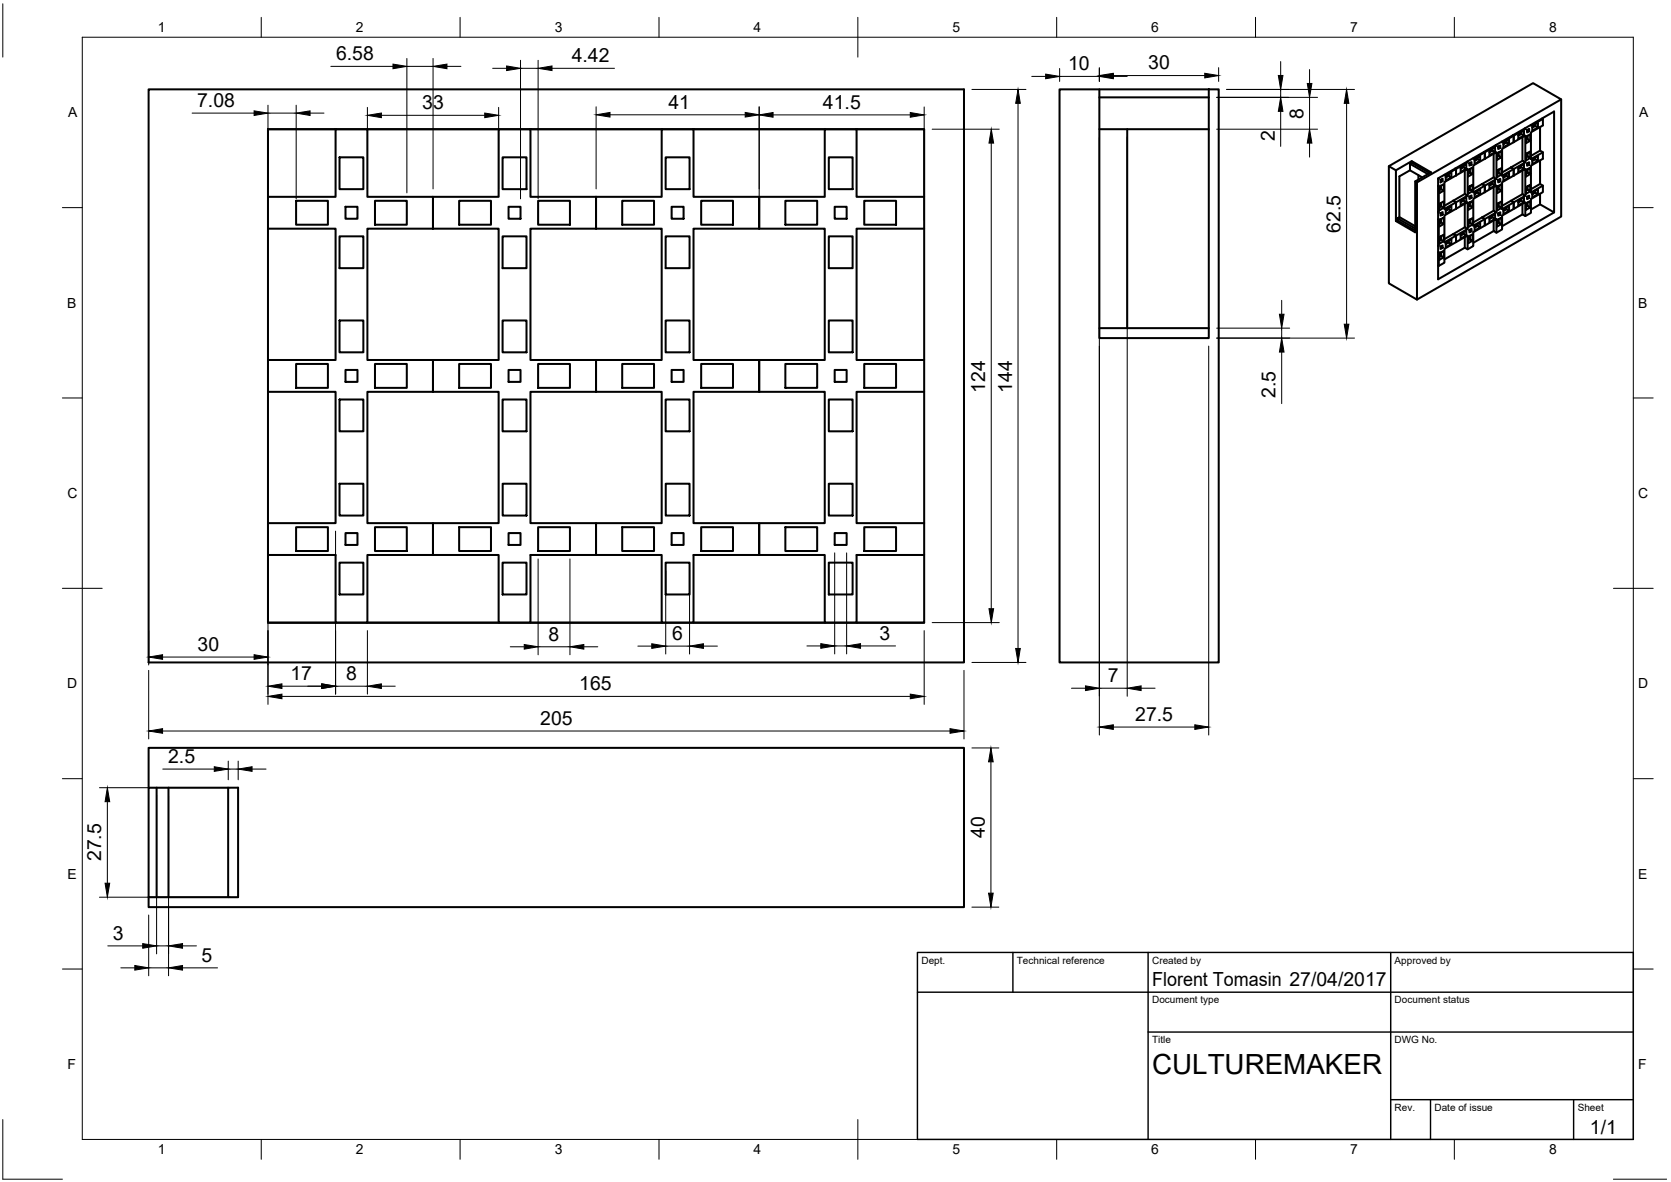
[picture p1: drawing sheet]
<svg xmlns="http://www.w3.org/2000/svg" width="420mm" height="297mm" viewBox="0 0 420 297" stroke-linecap="round" stroke-linejoin="round" font-family="sans-serif">
<!-- layer: Visible -->
<g fill="none" stroke="#000" stroke-width=".51">
<path d="M37.4 22.5h205v144h-205zM67.4 32.5h165v124h-165zM67.4 32.5h17M85.4 39.5h6v8h-6zM92.4 32.5h33M126.4 39.5h6v8h-6zM133.4 32.5h33M167.4 39.5h6v8h-6zM174.4 32.5h33M208.4 39.5h6v8h-6zM215.4 32.5h17M266.4 22.5h40v144h-40z"/>
<path d="M276.4 22.5v62.5h27.5v-62.5M276.4 32.5h27.5M276.4 24.5h27.5M283.4 32.5v50M371.1 39.8l.4 .2v-.4v.4l.7 .4v-1.2l-1.4 .8v1.2l1.4-.8M371.5 40l-.7 .4M373.2 38.2l.1 .1v1.6M373.3 39.9l3-1.7v6.8M374.9 37.6l.3 .2v-.4v.4l.7 .4-1.4 .8v-1.2l1.4-.8v1.2M375.2 37.8l-.7 .4M375.6 38.7v5.9l.7 .4-5.9 3.3v-6.7l2.9-1.7M376.3 36.4v.2l-.2-.1"/>
<path d="M376.3 36.6l-5.9 3.4v-.2M376.5 38.9l.3 .2v-.8v.8l.7 .4-1 .7v-1.7l1-.6v1.6M376.7 36.9l.5 .3-.5 .3v-.6l.5-.3v.6M376.8 39.1l-.3 .2M378.4 35.6l.3 .2v-.4v.4l.7 .4v-1.2l-1.4 .8v1.2l1.4-.8M378.7 35.8l-.7 .4M380.4 34l.2 .1v1.6M380.6 35.7l2.9-1.6v6.7M382.1 33.4l.4 .2-.7 .5 .7-.5v-.4v.4l.7 .5-1.4 .8v-1.3l1.4-.8v1.3M382.8 34.5v5.9l.7 .4-5.8 3.4v-6.8l2.9-1.7M383.5 32.2v.2l-.2-.1M383.5 32.4l-5.8 3.4v-.2"/>
<path d="M383.7 34.8l.4 .2-.4 .2 .4-.2v-.9v.9l.7 .4-1.1 .6v-1.6l1.1-.7v1.7M383.7 39.1l.4 .2-.4 .2 .4-.2v-.8v.8l.7 .4v-1.6l-1.1 .6v1.6l1.1-.6M384 32.7l.5 .3-.5 .3v-.6l.5-.3v.6M385.6 31.4l.4 .2-.7 .4 .7-.4v-.4v.4l.7 .4v-1.2l-1.4 .8v1.3l1.4-.9M385.6 39.8l.4 .2-.7 .4 .7-.4v-.4v.4l.7 .4-1.4 .8v-1.2l1.4-.8v1.2M387.2 37.8l.7 .5v1.6l-3 1.7v6.8l3-1.7M387.2 31.9v5.9M387.2 37.8l-2.3 1.4M387.8 29.8l.1 .1v1.6l-3 1.8v6.7l3-1.7M387.9 29.9l-3 1.7v-.2M392.5 25v29.4l-36.2 20.9M67.4 57.5h17v33h-17"/>
<path d="M67.4 49.5h17v-17h8v17h16.5M74.5 50.5h8v6h-8zM85.4 59.4h6v8h-6zM86.9 52h3v3h-3zM94.3 50.5h8v6h-8zM108.9 57.5h-16.5v33h16.5M108.9 49.5h16.5v-17h8v17h16.5M108.9 57.5h16.5v33h-16.5M108.9 49.5v8M115.5 50.5h8v6h-8zM126.4 59.4h6v8h-6zM127.9 52h3v3h-3z"/>
<path d="M135.3 50.5h8v6h-8zM149.9 49.5h16.5v-17h8v17h16.5M149.9 57.5h16.5v33h-16.5M149.9 57.5h-16.5v33h16.5M149.9 49.5v8M156.4 50.5h8.1v6h-8.1zM167.4 59.4h6v8h-6zM168.9 52h3v3h-3zM176.3 50.5h8v6h-8zM190.9 49.5h16.5v-17h8v17h17M190.9 57.5h16.5v33h-16.5M190.9 57.5h-16.5v33h16.5"/>
<path d="M190.9 49.5v8M197.5 50.5h8v6h-8zM208.4 59.4h6v8h-6zM209.9 52h3v3h-3zM217.3 50.5h8v6h-8zM232.4 57.5h-17v33h17M349.2 41.8l36.3-20.9 7 4.1-36.2 20.8-.5-.2M351 42.8l-1.8-1v29.4l7.1 4.1v-29.5M351.3 54.9v.5l4.5 2.6M351.9 54.5v-10.2l2.6-1.5v-1.6l.5-.3v-.4l-4 2.3v12.8l.3-.2M354.5 42.8l3.1 1.8M354.5 41.2l4.5 2.6"/>
<path d="M355 40.5l4.8 2.8-4 2.3v12.8l-4.8-2.8M355 40.9l4.5 2.6M355.8 56.8l-3.9-2.3-.6 .4 4.5 2.5M356.6 44v1.1M361.6 55.1l.2-.1v6.7M361.6 53.2l.2 .1-.2 .1M361.6 46.7l.2-.1v6.7M361.6 44.9l.2 .1h-.2M361.8 44.7v.3M362 55.7l.3 .2-.3 .2 .3-.2v-.8v.8l.7 .4-1 .6v-1.6l1-.6v1.6M362 51.6l.3 .2-.3 .2 .3-.2v-.8v.8l.7 .4-1 .6v-1.6l1-.6v1.6M362 47.3l.3 .2v-.8v.8l-.3 .2 .3-.2 .7 .4-1 .6v-1.6l1-.6v1.6"/>
<path d="M362.2 45.2l.5 .3-.5 .3v-.6l.5-.3v.6M362.2 53.6l.5 .3v-.6l-.5 .3v.6l.5-.3M363.9 43.9l.3 .3v-.5v.5l-.7 .4 .7-.4 .7 .4-1.4 .8v-1.2l1.4-.9v1.3M363.9 52.3l.3 .2-.7 .4 .7-.4 .7 .4-1.4 .9v-1.3l1.4-.8v1.2M364.2 52.1v.4M365.4 50.4l.7 .4v1.7M365.4 50.4l-2.2 1.3M365.9 42.4l.2 .1v1.6M366.1 52.5l-2.9 1.6v6.8l2.9-1.7-.7-.4-2.2 1.3M366.1 44.1l2.9-1.7v6.7M366.1 52.5l2.9-1.7v6.7M367.6 58.5l.4 .3-.7 .4 .7-.4v-.4v.4l.7 .4-1.4 .8v-1.2l1.4-.9v1.3"/>
<path d="M367.6 50.2l.4 .2-.7 .4 .7-.4v-.4v.4l.7 .4-1.4 .8v-1.2l1.4-.8v1.2M367.6 41.8l.4 .2v-.4v.4l.7 .4-1.4 .8v-1.2l1.4-.8v1.2M368 42l-.7 .4M368.3 42.8v5.9l.7 .4-5.8 3.4v-6.7l2.9-1.7M368.3 51.2v5.9l.7 .4-2.9 1.7v1.7l-2.9 1.6v3.5l-1.4 .8-.2-.1M368.3 57.1l-2.9 1.7 .7 .4v1.7l2.9-1.7v3.5M368.3 48.7l-2.9 1.7M369 40.8l-5.8 3.3v-.2M369 40.6v.2l-.2-.1M369.2 55.8l.4 .2-.4 .2 .4-.2v-.8v.8l.7 .4v-1.6l-1.1 .6v1.6l1.1-.6M369.2 59.9l.4 .2-.4 .2 .4-.2v-.8v.8l.7 .4-1.1 .6v-1.6l1.1-.6v1.6M369.2 51.5l.4 .2-.4 .2 .4-.2v-.8v.8l.7 .4v-1.6l-1.1 .6v1.6l1.1-.6"/>
<path d="M369.2 43.1l.4 .2v-.8v.8l.7 .4-1.1 .6v-1.6l1.1-.6v1.6M369.2 47.4l.4 .2-.4 .3 .4-.3v-.8v.8l.7 .4v-1.6l-1.1 .6v1.7l1.1-.7M369.5 57.8l.5 .3v-.6l-.5 .3v.6l.5-.3M369.5 41l.5 .3-.5 .3v-.6l.5-.3v.6M369.5 49.4l.5 .3v-.6l-.5 .3v.6l.5-.3M369.6 43.3l-.4 .2M370.4 55.9l2.2-1.3 .7 .5v1.6l-2.9 1.7v3.4l-1.4 .9-.7-.4v-2.7M371.1 56.5l.4 .2-.7 .5 .7-.5v-.4v.4l.7 .5-1.4 .8v-1.3l1.4-.8v1.3M371.1 48.2l.4 .2-.7 .4 .7-.4v-.5v.5l.7 .4-1.4 .8v-1.3l1.4-.8v1.3M372.6 46.2l.7 .5v1.6M373.3 48.3l3-1.7v6.8M374.9 54.4l.3 .2-.7 .4 .7-.4v-.4v.4l.7 .4-1.4 .8v-1.2l1.4-.8v1.2"/>
<path d="M374.9 46l.3 .2-.7 .4 .7-.4v-.4v.4l.7 .4-1.4 .8v-1.2l1.4-.8v1.2M375.6 47v6l.7 .4-5.9 3.3v-6.7l2.9-1.7M375.6 53l-3 1.6 .7 .5v1.6l3-1.7v3.5M375.6 58.1l-5.2 2.9M375.6 44.6l-5.2 2.9M376.5 51.6l.3 .3-.3 .1 .3-.1v-.9v.9l.7 .4v-1.7l-1 .6v1.7l1-.6M376.5 55.7l.3 .2-.3 .2 .3-.2v-.8v.8l.7 .4-1 .6v-1.6l1-.6v1.6M376.5 43.3l.3 .2-.3 .2 .3-.2v-.8v.8l.7 .4v-1.7l-1 .6v1.7l1-.6M376.5 47.3l.3 .2-.3 .2 .3-.2v-.8v.8l.7 .4v-1.6l-1 .6v1.6l1-.6M376.7 53.6l.5 .3v-.6l-.5 .3v.6l.5-.3M376.7 45.2l.5 .4v-.7l-.5 .3v.6l.5-.2M377.7 51.7l2.2-1.2 .7 .4v1.6l-2.9 1.7v3.5l-1.4 .8-.7-.4v-2.7"/>
<path d="M378.4 52.4l.3 .2-.7 .4 .7-.4v-.4v.4l.7 .4-1.4 .8v-1.2l1.4-.8v1.2M378.4 44l.3 .2-.7 .4 .7-.4v-.4v.4l.7 .4-1.4 .8v-1.2l1.4-.8v1.2M379.9 42.1l.7 .4v1.6M379.9 42.1l-2.2 1.2M380.6 44.1l2.9-1.7v6.8M382.1 50.2l.4 .2-.7 .4 .7-.4v-.4v.4l.7 .4-1.4 .8v-1.2l1.4-.8v1.2M382.1 41.8l.4 .2-.7 .4 .7-.4v-.4v.4l.7 .4-1.4 .8v-1.2l1.4-.8v1.2M382.8 42.8v6l.7 .4-5.8 3.4v-6.8l2.9-1.7M382.8 48.8l-2.9 1.7 .7 .4v1.6l2.9-1.7v3.5M382.8 53.9l-5.1 3M382.8 40.4l-2.9 1.7M383.7 51.5l.4 .2-.4 .2 .4-.2v-.8v.8l.7 .4-1.1 .6v-1.6l1.1-.6v1.6"/>
<path d="M383.7 47.5l.4 .2-.4 .2 .4-.2v-.8v.8l.7 .4v-1.7l-1.1 .7v1.6l1.1-.6M383.7 43.1l.4 .2-.4 .3 .4-.3v-.8v.8l.7 .5v-1.7l-1.1 .6v1.7l1.1-.6M384 49.4l.5 .3v-.6l-.5 .3v.7l.5-.4M384 41.1l.5 .3v-.6l-.5 .3v.6l.5-.3M385.6 48.2l.4 .2-.7 .4 .7-.4v-.4v.4l.7 .4-1.4 .8v-1.2l1.4-.8v1.2M387.2 51.4l3.6 2v-25.4l-29.2 16.8v25.4l29.2-16.8M387.2 48.7v2.7l-2.3 1.3M387.2 46.2l.7 .5v1.6l-3 1.7v3.5l-1.4 .8-.7-.4v-2.7M387.2 40.3v5.9M387.2 46.2l-2.3 1.4M361.6 61.6l.2 .1-.2 .1M361.6 63.5l.2-.1v3.4"/>
<path d="M362 64.1l.3 .2-.3 .2 .3-.2 .7 .4-1 .6v-1.7l1-.6v1.7M362 60l.3 .2-.3 .2 .3-.2v-.8v.8l.7 .4-1 .6v-1.6l1-.6v1.6M362.2 62l.5 .3v-.6l-.5 .3v.6l.5-.3M362.3 63.4v.9M363.9 60.7l.3 .2-.7 .4 .7-.4v-.4v.4l.7 .4-1.4 .8v-1.2l1.4-.8v1.2M368.3 62.3l-5.1 2.9M67.4 98.5h17v33h-17M74.5 91.5h8v6h-8zM85.4 80.5h6v8h-6zM86.9 93h3v3h-3zM94.3 91.5h8v6h-8zM108.9 98.5h-16.5v33h16.5v8h-16.5v17h-8v-17h-17"/>
<path d="M108.9 98.5h16.5v33h-16.5v8h16.5v17h8v-17h16.5v-8h-16.5v-33h16.5M108.9 90.5v8M115.5 91.5h8v6h-8zM126.4 80.5h6v8h-6zM127.9 93h3v3h-3zM135.3 91.5h8v6h-8zM149.9 98.5h16.5v33h-16.5v8h16.5v17h8v-17h16.5v-8h-16.5v-33h16.5M149.9 90.5v8M156.4 91.5h8.1v6h-8.1zM167.4 80.5h6v8h-6zM168.9 93h3v3h-3zM176.3 91.5h8v6h-8z"/>
<path d="M190.9 98.5h16.5v33h-16.5v8h16.5v17h8v-17h17M190.9 90.5v8M197.5 91.5h8v6h-8zM208.4 80.5h6v8h-6zM209.9 93h3v3h-3zM217.3 91.5h8v6h-8zM232.4 98.5h-17v33h17M276.4 82.5h27.5M85.4 100.4h6v8h-6zM126.4 100.4h6v8h-6zM167.4 100.4h6v8h-6zM208.4 100.4h6v8h-6z"/>
<path d="M74.5 132.5h8v6h-8zM85.4 121.6h6v8h-6zM86.9 134h3v2.9h-3zM94.3 132.5h8v6h-8zM115.5 132.5h8v6h-8zM126.4 121.6h6v8h-6zM127.9 134h3v2.9h-3zM135.3 132.5h8v6h-8zM156.4 132.5h8.1v6h-8.1zM167.4 121.6h6v8h-6zM168.9 134h3v2.9h-3zM176.3 132.5h8v6h-8z"/>
<path d="M197.5 132.5h8v6h-8zM208.4 121.6h6v8h-6zM209.9 134h3v2.9h-3zM217.3 132.5h8v6h-8zM67.4 156.5h17M85.4 141.4h6v8h-6zM92.4 156.5h33M126.4 141.4h6v8h-6zM133.4 156.5h33M167.4 141.4h6v8h-6zM174.4 156.5h33M208.4 141.4h6v8h-6z"/>
<path d="M215.4 156.5h17M37.4 198v-10.1h205v40.1h-205v-2.5M37.4 198h22.5v27.5h-22.5zM39.4 198v27.5M42.4 198v27.5M57.4 198v27.5"/>
</g>
<!-- layer: TitleBlock -->
<path d="M230.7 239.4h180v46.9h-180zM254.7 239.4v9.9M288.7 239.4v46.9M349.7 239.4v46.9M230.7 249.3h180M288.7 259.4h122M349.7 276.4h61M359.7 276.4v9.9M395.7 276.4v9.9" fill="none" stroke="#000" stroke-width=".36"/>
<!-- layer: Border -->
<g fill="none" stroke="#000" stroke-width=".25">
<path d="M.7 1v13.4M20.7 9.4h390v276.9h-390zM65.7 4.4v5M115.7 4.4v5M165.7 4.4v5M215.7 4.4v10M265.7 4.4v5M315.7 4.4v5M365.7 4.4v5M15.7 52.2h5M410.7 52.2h5M15.7 100h5"/>
<path d="M410.7 100h5M15.7 147.8h10M405.7 147.8h10M15.7 195.7h5M410.7 195.7h5M15.7 243.5h5M410.7 243.5h5M.7 281.3v15h15M65.7 286.3v5M115.7 286.3v5M165.7 286.3v5M215.7 281.3v10"/>
<path d="M265.7 286.3v5M315.7 286.3v5M365.7 286.3v5M405.7 296.3h13.4"/>
</g>
<!-- layer: Dimensions -->
<g fill="none" stroke="#000" stroke-width=".25">
<path d="M83.2 16.7h15.6M102.3 14.7v33.8M102.3 16.7h6.6M108.9 14.7v32.8M112.4 16.7h3.5M123.9 17.2h3.5M130.9 15.2v34.8M130.9 17.2h4.4M135.3 15.2v34.8M138.8 17.2h15.7M259.4 19.2h3.5M266.4 17.2v3.3"/>
<path d="M266.4 19.2h10M276.4 17v3.5M279.9 19.2h3.5M279.9 19h23M306.4 17v3.5M322 15.5v3.5M329.3 17.5v3.5M48.3 28.4h15.6M67.4 26.4v21.1M67.4 28.4h7.1M74.5 26.4v23.6M78 28.4h3.5"/>
<path d="M92.4 27v20.5M95.9 29h26M125.4 27v20.5M149.9 26.8v20.7M153.4 28.9h34M190.9 26.8v28.7M194.4 28.9h34.5M232.4 26.9v28.6M234.4 32.5h16.9M244.4 22.5h13.6M249.2 36v117M256 26v137"/>
<path d="M276.4 34.5v150.2M283.4 34.5v140.5M305.9 32.5h25.4M305.9 24.5h25.4M308.4 22.5h32.2M322 22.5v2M322 28v8.8M329.3 24.5v8M329.3 36v3.5M338.6 26v55.5M322.3 75.5v3.5M303.9 87v97.7"/>
<path d="M305.9 85h34.7M305.9 82.5h18.4M322.3 82.5v2.5M322.3 88.5v12.9M67.4 133.5v43.5M84.4 133.5v40.9M209.9 138.9v25.4M212.9 138.9v25.4M37.4 158.5v8.6M92.4 158.5v15.9M135.3 140.5v24M143.3 140.5v24"/>
<path d="M167.4 143.4v21M173.4 143.4v21M232.4 158.5v18.5M234.4 156.5h16.9M37.4 168.5v17.2M40.9 165.1h23M70.9 175h158M70.9 172.4h10M84.4 172.4h8M95.9 172.4h3.5M128.3 162.5h3.5M135.3 162.5h8"/>
<path d="M146.8 162.5h3.5M160.4 162.4h3.5M167.4 162.4h6M176.9 162.4h3.5M202.9 162.3h3.5M209.9 162.3h3M216.4 162.3h8.8M242.4 168.5v17.2M244.4 166.5h13.6M269.4 173h3.5M276.4 173h7M286.9 173h3.5"/>
<path d="M25 198h32.9M39.4 200v39.7M40.9 183.7h198M40.9 193.3h13M42.4 200v45.2M57.4 191.3v4.7M57.4 193.3h2.5M59.9 191.3v4.7M63.4 193.3h3.5M244.4 188h6.7M249.2 191.5v33M279.9 182.7h20.5"/>
<path d="M27 201.5v20.5M25 225.5h32.9M27.1 237.7h8.8M37.4 230v15.2M39.4 237.7h3M45.9 237.7h3.5M244.4 228h6.7M30.4 243.2h3.5M37.4 243.2h5M45.9 243.2h8.8"/>
</g>
<g fill="#000" stroke="#000" stroke-width=".25">
<path d="M98.8 16.1l3.5 .6-3.5 .6zM108.9 16.7l3.5-.6v1.2zM127.4 16.6l3.5 .6-3.5 .5zM135.3 17.2l3.5-.6v1.1zM262.9 18.6l3.5 .6-3.5 .6zM276.4 19.2l3.5-.6v1.2zM276.4 19l3.5-.6v1.2zM302.9 18.4l3.5 .6-3.5 .6zM321.4 19h1.2l-.6 3.5zM63.9 27.9l3.5 .5-3.5 .6zM74.5 28.4l3.5-.5v1.1zM92.4 29l3.5-.6v1.2z"/>
<path d="M121.9 28.4l3.5 .6-3.5 .6zM149.9 28.9l3.5-.6v1.1zM187.4 28.3l3.5 .6-3.5 .5zM190.9 28.9l3.5-.6v1.2zM228.9 28.3l3.5 .6-3.5 .6zM249.2 32.5l.6 3.5h-1.1zM256 22.5l.5 3.5h-1.1zM322 24.5l.6 3.5h-1.2zM328.7 21h1.2l-.6 3.5zM329.3 32.5l.6 3.5h-1.2zM338.6 22.5l.6 3.5h-1.2zM321.7 79h1.2l-.6 3.5z"/>
<path d="M322.3 85l.6 3.5h-1.2zM338 81.5h1.2l-.6 3.5zM248.7 153h1.1l-.6 3.5zM37.4 165.1l3.5-.6v1.2zM63.9 164.5l3.5 .6-3.5 .6zM67.4 175l3.5-.6v1.2zM67.4 172.4l3.5-.5v1.1zM80.9 171.9l3.5 .5-3.5 .6zM92.4 172.4l3.5-.5v1.1zM131.8 162l3.5 .5-3.5 .6zM143.3 162.5l3.5-.5v1.1zM163.9 161.8l3.5 .6-3.5 .5z"/>
<path d="M173.4 162.4l3.5-.6v1.1zM206.4 161.8l3.5 .5-3.5 .6zM212.9 162.3l3.5-.5v1.1zM228.9 174.4l3.5 .6-3.5 .6zM255.4 163h1.1l-.5 3.5zM272.9 172.4l3.5 .6-3.5 .5zM283.4 173l3.5-.6v1.1zM37.4 183.7l3.5-.6v1.2zM53.9 192.7l3.5 .6-3.5 .5zM59.9 193.3l3.5-.6v1.1zM238.9 183.1l3.5 .6-3.5 .6zM249.2 188l.5 3.5h-1.1z"/>
<path d="M276.4 182.7l3.5-.6v1.2zM300.4 182.1l3.5 .6-3.5 .6zM27 198l.6 3.5h-1.2zM26.4 222h1.2l-.6 3.5zM35.9 237.1l3.5 .6-3.5 .6zM42.4 237.7l3.5-.6v1.2zM248.6 224.5h1.1l-.5 3.5zM33.9 242.6l3.5 .6-3.5 .6zM42.4 243.2l3.5-.6v1.2z"/>
</g>
<text font-size="7" x="289.7" y="269.9">CULTUREMAKER</text>
<g font-size="4.9">
<text x="84.5" y="15.1">6.58</text>
<text x="143.7" y="15.7">4.42</text>
<text x="268.5" y="17.7">10</text>
<text x="288.7" y="17.4">30</text>
<text x="49.6" y="26.9">7.08</text>
<text x="106.2" y="27.4">33</text>
<text x="168.1" y="27.3">41</text>
<text x="206.9" y="27.3">41.5</text>
<text x="327.7" y="29.8" transform="rotate(-90 327.7 29.8)">8</text>
<text x="320.5" y="35.4" transform="rotate(-90 320.5 35.4)">2</text>
<text x="337" y="58.5" transform="rotate(-90 337 58.5)">62.5</text>
<text x="247.7" y="98.7" transform="rotate(-90 247.7 98.7)">124</text>
<text x="254.5" y="98.7" transform="rotate(-90 254.5 98.7)">144</text>
<text x="320.7" y="100.1" transform="rotate(-90 320.7 100.1)">2.5</text>
<text x="138" y="161">8</text>
<text x="169" y="160.8">6</text>
<text x="221.2" y="160.8">3</text>
<text x="49.7" y="163.6">30</text>
<text x="73" y="170.9">17</text>
<text x="87" y="170.9">8</text>
<text x="145.6" y="173.4">165</text>
<text x="278.6" y="171.4">7</text>
<text x="135.8" y="182.1">205</text>
<text x="285.4" y="181.2">27.5</text>
<text x="42.3" y="191.7">2.5</text>
<text x="247.6" y="210.6" transform="rotate(-90 247.6 210.6)">40</text>
<text x="25.4" y="216.5" transform="rotate(-90 25.4 216.5)">27.5</text>
<text x="28.4" y="236.1">3</text>
<text x="50.7" y="241.7">5</text>
<text x="289.7" y="247.8">Florent Tomasin 27/04/2017</text>
<text x="399.8" y="285">1/1</text>
</g>
<g font-size="3.5">
<text x="39.7" y="8.1">1</text>
<text x="89.5" y="8.1">2</text>
<text x="139.5" y="8.1">3</text>
<text x="189.4" y="8.1">4</text>
<text x="239.5" y="8.1">5</text>
<text x="289.4" y="8.1">6</text>
<text x="339.5" y="8.1">7</text>
<text x="389.5" y="8.1">8</text>
<text x="17.1" y="29.5">A</text>
<text x="412.1" y="29.5">A</text>
<text x="16.9" y="77.3">B</text>
<text x="411.9" y="77.3">B</text>
<text x="16.9" y="125.2">C</text>
<text x="411.9" y="125.2">C</text>
<text x="16.9" y="173">D</text>
<text x="411.9" y="173">D</text>
<text x="16.9" y="220.9">E</text>
<text x="411.9" y="220.9">E</text>
<text x="16.9" y="268.7">F</text>
<text x="411.9" y="268.7">F</text>
<text x="39.7" y="290.1">1</text>
<text x="89.5" y="290.1">2</text>
<text x="139.5" y="290.1">3</text>
<text x="189.4" y="290.1">4</text>
<text x="239.5" y="290.1">5</text>
<text x="289.4" y="290.1">6</text>
<text x="339.5" y="290.1">7</text>
<text x="389.5" y="290.1">8</text>
</g>
<g font-size="2.5">
<text x="231.7" y="242.1">Dept.</text>
<text x="255.7" y="242.1">Technical reference</text>
<text x="289.7" y="242.1">Created by</text>
<text x="350.7" y="242.1">Approved by</text>
<text x="289.7" y="252.1">Document type</text>
<text x="350.7" y="252.1">Document status</text>
<text x="289.7" y="262.1">Title</text>
<text x="350.7" y="262.1">DWG No.</text>
<text x="350.7" y="279.1">Rev.</text>
<text x="360.7" y="279.1">Date of issue</text>
<text x="396.7" y="279.1">Sheet</text>
</g>
</svg>
